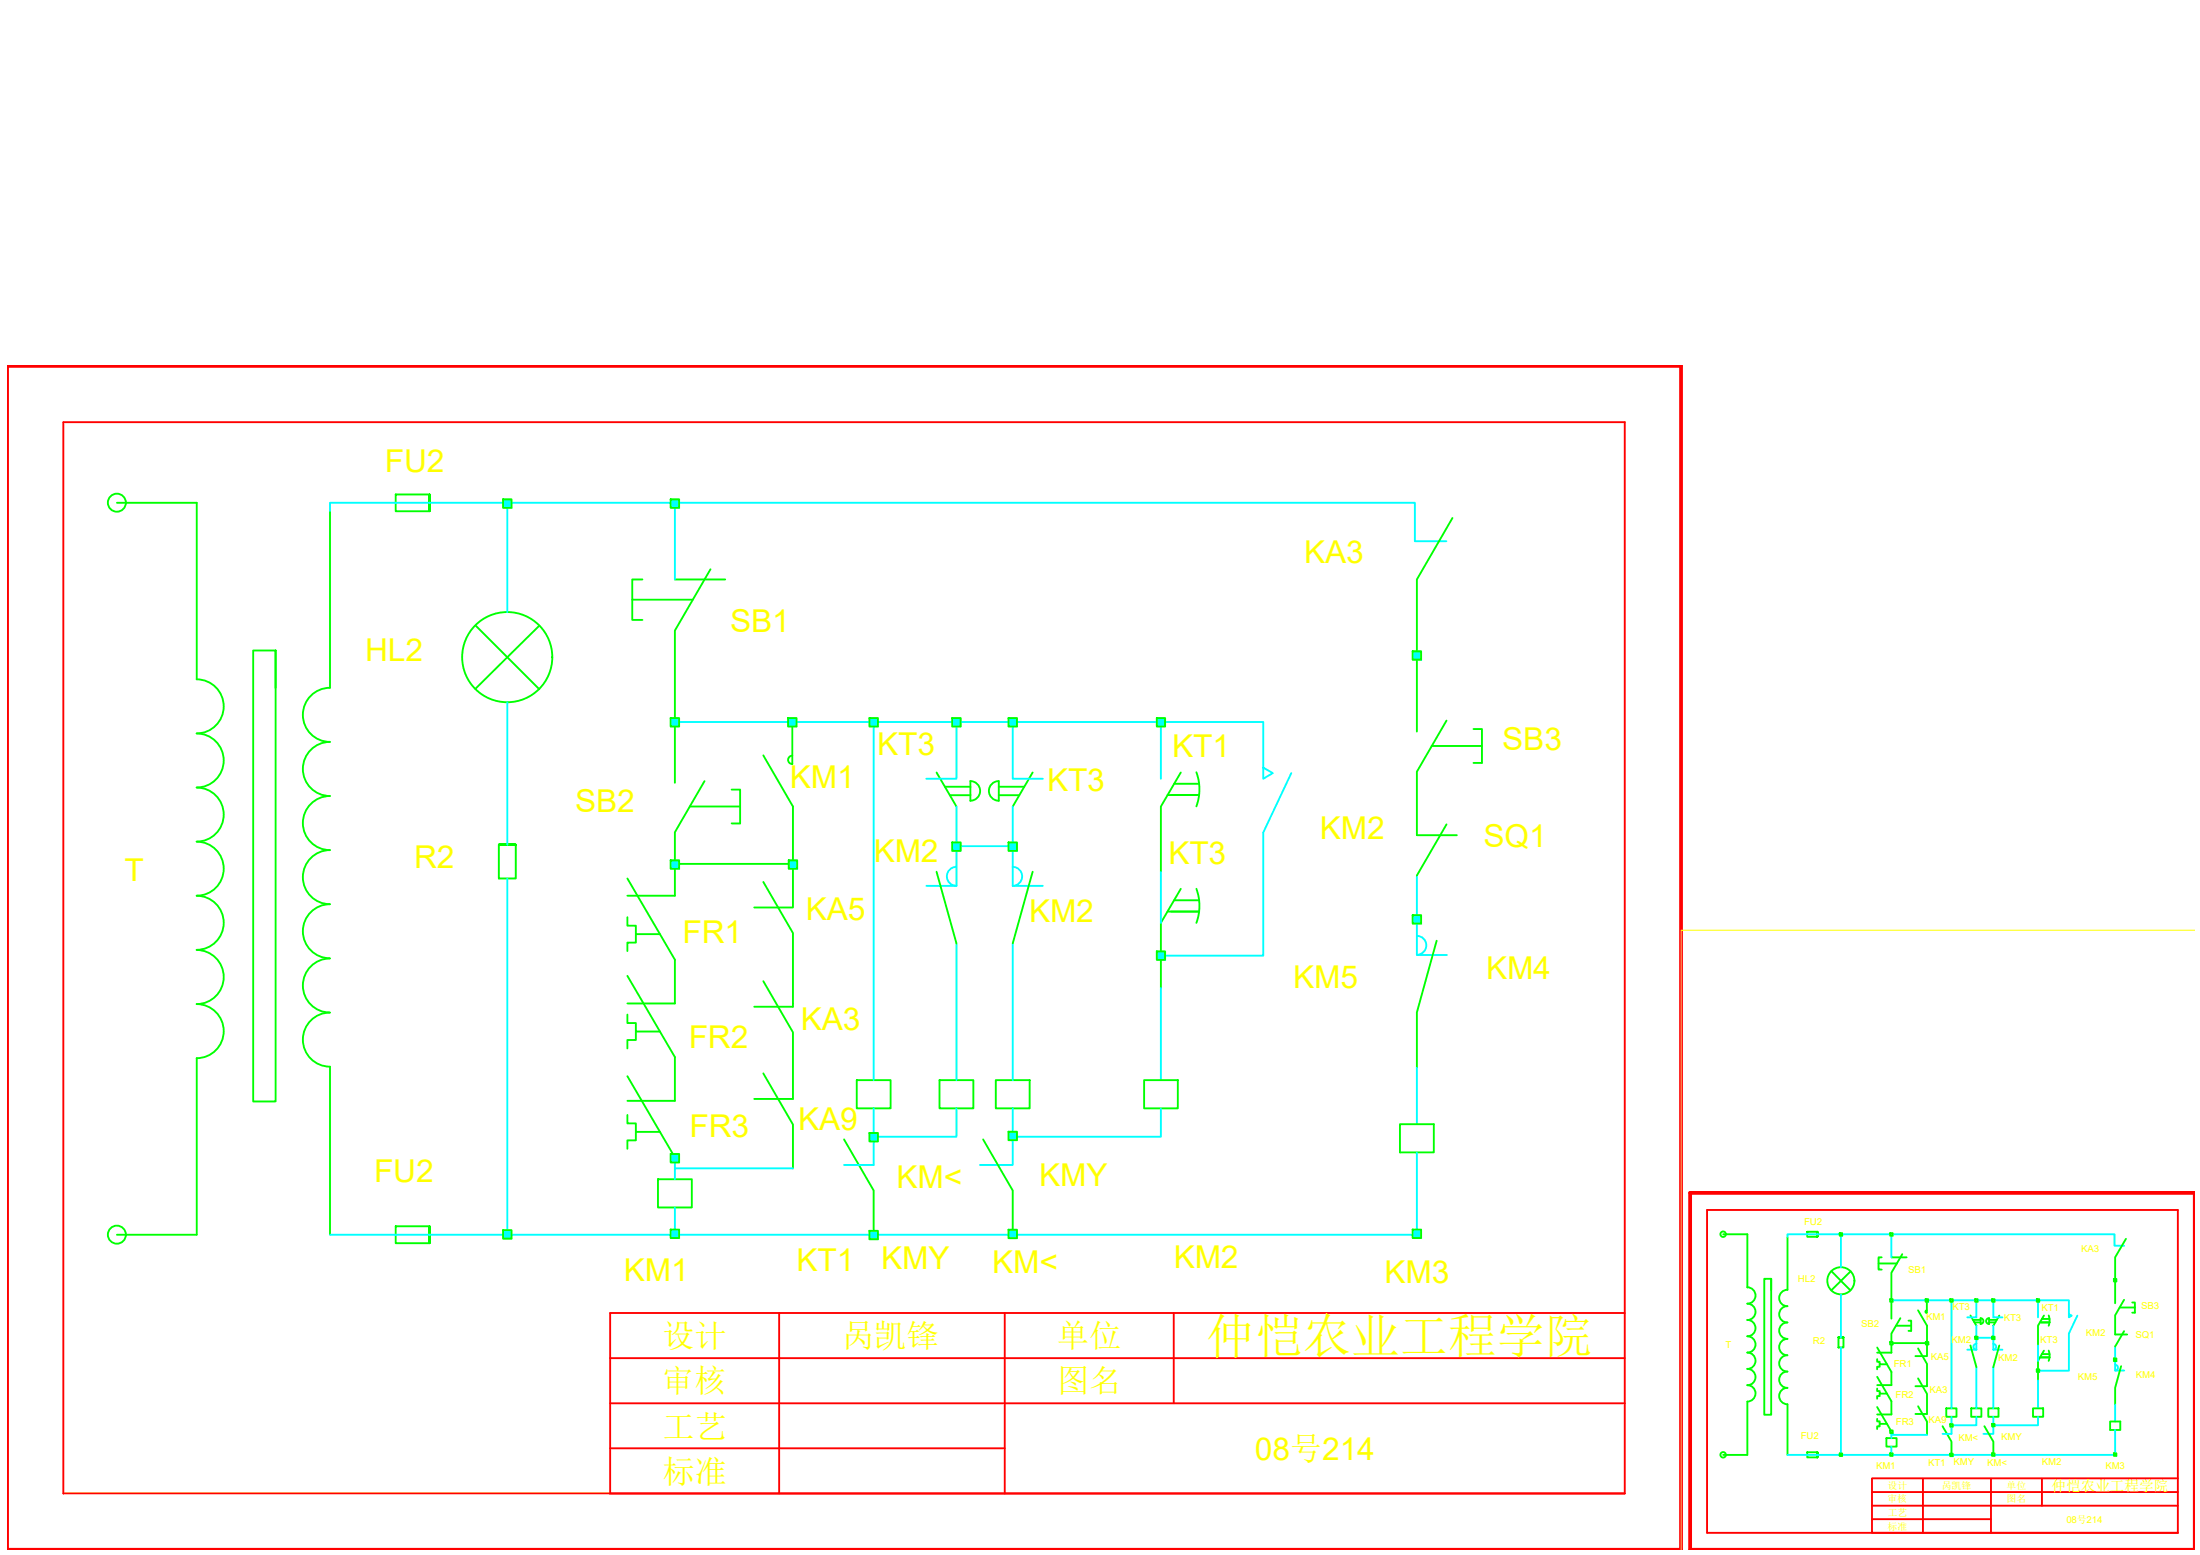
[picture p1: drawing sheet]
<svg xmlns="http://www.w3.org/2000/svg" width="297mm" height="210mm" viewBox="0 0 297 210" stroke-linecap="round" stroke-linejoin="round" font-family="sans-serif">
<path d="M1 49.4h226v159.8h-226zM228.2 161h68.1v48.2h-68.1z" fill="none" stroke="#f00" stroke-width=".51"/>
<g fill="none" stroke="#f00" stroke-width=".25">
<path d="M8.6 57h210.8v144.6h-210.8zM105.2 177.2v24.4M135.7 177.2v24.4M158.5 177.2v12.2M219.4 177.2h-137v24.4h137M230.5 163.3h63.5v43.6h-63.5zM82.4 183.3h137M82.4 189.4h137M82.4 195.5h53.3M259.6 199.6v7.3M268.8 199.6v7.3M275.7 199.6v3.6"/>
<path d="M294 199.6h-41.2v7.3h41.2M252.8 201.4h41.2M252.8 203.2h41.2M252.8 205.1h16"/>
</g>
<g fill="none" stroke="#0f0" stroke-width=".25">
<path d="M15.8 67.9h10.8v23.8a3.7 3.7 0 0 1 3.6 3.7 3.7 3.7 0 0 1-3.6 3.6 3.7 3.7 0 0 1 3.6 3.7 3.7 3.7 0 0 1-3.6 3.6 3.7 3.7 0 0 1 3.6 3.7 3.7 3.7 0 0 1-3.6 3.6 3.7 3.7 0 0 1 3.6 3.7 3.7 3.7 0 0 1-3.6 3.6 3.7 3.7 0 0 1 3.6 3.7 3.7 3.7 0 0 1-3.6 3.6M44.6 69l-.1 23.8a3.7 3.7 0 0 0-3.6 3.7 3.7 3.7 0 0 0 3.6 3.6 3.7 3.7 0 0 0-3.6 3.7 3.7 3.7 0 0 0 3.6 3.6 3.7 3.7 0 0 0-3.6 3.7 3.7 3.7 0 0 0 3.6 3.7 3.7 3.7 0 0 0-3.6 3.6 3.7 3.7 0 0 0 3.6 3.7 3.7 3.7 0 0 0-3.6 3.6 3.7 3.7 0 0 0 3.6 3.7M53.4 66.7h4.6v2.3v-2.3v2.3h-4.6zM67.9 67.4h1.2v1.1h-1.2zM86.7 78.2h-1.3v5.5h1.3M90.6 67.4h1.1v1.1h-1.1zM91.1 78.2h6.8M95.9 76.8l-4.8 8.3v20.6M196.1 69.9l-4.8 8.3v20.5M34.2 87.8h3v60.9h-3zM37.2 87.8v5M64.2 84.4l8.6 8.6"/>
<path d="M72.8 84.4l-8.6 8.6M85.4 80.9h8.1M90.6 96.9h1.1v1.2h-1.1zM106.4 96.9h1.1v1.2h-1.1zM107 97.5v5.7M117.4 96.9h1.1v1.2h-1.1zM128.6 96.9h1.1v1.2h-1.1zM136.2 96.9h1.1v1.2h-1.1zM156.2 96.9h1.1v1.2h-1.1zM190.7 87.9h1.2v1.2h-1.2zM195.3 97.3l-4 6.9v8.5h5.4M198.9 98.4h1.2v4.6h-1.2"/>
<path d="M67.4 114h2.2h-2.2h2.2v4.6h-2.2zM84.7 118.6l6.4 10.9v6h-6.4M90.6 116.1h1.1v1.2h-1.1zM93.1 108.9h6.8M95.1 105.4l-4 6.9v8.6h-6.4M98.8 106.6h1.1v4.6h-1.1M103.1 119l4 6.9v10h-5.3M103.1 102l4 6.9v7.7h-16M106.5 116.1h1.1v1.2h-1.1zM107 102a.56 .56 0 0 0-.6 .6 .56 .56 0 0 0 .6 .5M107.1 116.6v5.9h-5.3M126.4 104.3l2.7 4.6"/>
<path d="M126.4 117.7l2.7 9.6M127.6 106.2h3.4M128.2 107.3h2.8M128.6 113.7h1.1v1.2h-1.1zM131 105.4a1.32 1.32 0 0 1 1.3 1.4 1.32 1.32 0 0 1-1.3 1.3M131 105.4v2.7M134.8 108.1a1.32 1.32 0 0 1-1.3-1.3 1.32 1.32 0 0 1 1.3-1.4l.1 2.7M134.9 106.2h3.4M134.9 107.3h2.7M136.2 113.7h1.1v1.2h-1.1zM139.4 104.3l-2.7 4.6M139.4 117.7l-2.7 9.6"/>
<path d="M157.6 107.3h4.3M158.5 105.8h3.4M159.4 104.3l-2.7 4.6v8.8M159.4 120l-2.7 4.6v8.8M161.5 104.2a6.6 6.6 0 0 1 0 4.7M161.5 120a6.6 6.6 0 0 1 0 4.6M193.3 100.7h6.8M195.3 111.3l-4 6.9M26.6 128.2a3.7 3.7 0 0 1 3.6 3.7 3.7 3.7 0 0 1-3.6 3.6 3.7 3.7 0 0 1 3.6 3.7 3.7 3.7 0 0 1-3.6 3.6v23.9h-10.8M44.5 129.4a3.7 3.7 0 0 0-3.6 3.6 3.7 3.7 0 0 0 3.6 3.7 3.7 3.7 0 0 0-3.6 3.6 3.7 3.7 0 0 0 3.6 3.7l.1 22.7M84.7 123.8v1.2h1.2v1.1h3.2M84.7 137v1.1h1.2v1.1h3.2"/>
<path d="M84.7 131.7l6.4 11v5.9h-6.4M85.9 126.1v1.1h-1.2v1.2M85.9 139.2v1.2h-1.2v1.1M103.1 132.4l4 6.9v9h-5.3M156.2 128.4h1.1v1.2h-1.1zM157.6 123h4.3M158.5 121.5h3.4M190.7 123.5h1.2v1.2h-1.2zM194 127l-2.7 9.7v7.4M84.7 150.5v1.1h1.2v1.2h3.2M84.7 145.3l6.4 10.9M85.9 152.8v1.1h-1.2v1.2"/>
<path d="M88.8 159.2h4.6v3.8h-4.6zM90.6 155.8h1.1v1.1h-1.1zM103.1 144.9l4 6.9v5.9M114 153.8l4 6.9v6M115.7 145.8h4.5v3.8h-4.5zM117.4 152.9h1.1v1.2h-1.1zM126.9 145.8h4.5v3.8h-4.5zM132.7 153.8l4 6.9v6M134.5 145.8h4.5v3.8h-4.5zM136.2 152.8h1.1v1.1h-1.1zM154.5 145.8h4.5v3.8h-4.5zM189 151.8h4.6v3.8h-4.6z"/>
<path d="M53.4 165.5h4.6v2.3v-2.3v2.3h-4.6zM67.9 166.1h1.2v1.1h-1.2zM90.6 166h1.1v1.1h-1.1zM117.4 166.1h1.1v1.2h-1.1zM136.2 166h1.1v1.1h-1.1zM190.7 166h1.2v1.1h-1.2zM232.7 166.6h3.2v7.2M235.9 173.8a1.11 1.11 0 0 1 1.1 1.1 1.11 1.11 0 0 1-1.1 1.1M235.9 176a1.11 1.11 0 0 1 1.1 1.1 1.11 1.11 0 0 1-1.1 1.1M235.9 178.2a1.11 1.11 0 0 1 1.1 1.1 1.11 1.11 0 0 1-1.1 1.1 1.1 1.1 0 0 1 1.1 1.1 1.1 1.1 0 0 1-1.1 1.1 1.1 1.1 0 0 1 1.1 1.1 1.1 1.1 0 0 1-1.1 1.1M238.2 172.6h.9v18.4h-.9zM239.1 172.6v1.5"/>
<path d="M241.3 174.1a1.11 1.11 0 0 0-1.1 1.1 1.11 1.11 0 0 0 1.1 1.1M241.3 176.3a1.11 1.11 0 0 0-1.1 1.1 1.11 1.11 0 0 0 1.1 1.1M241.3 178.5a1.11 1.11 0 0 0-1.1 1.1 1.11 1.11 0 0 0 1.1 1.1 1.11 1.11 0 0 0-1.1 1.1 1.11 1.11 0 0 0 1.1 1.2M241.3 166.9v7.2M244 166.3h1.4v.6v-.6v.6h-1.4zM247.3 171.6l2.6 2.6M248.4 166.5h.3v.3h-.3zM249.9 171.6l-2.7 2.6M253.6 170.5h2.5M254.1 169.7h-.5v1.7h.5M255.2 166.5h.3v.3h-.3zM255.2 175.4h.3v.3h-.3z"/>
<path d="M255.4 169.7h2M256 179h2M256.6 177.9l-1.2 2.1v2.6h-2M256.8 169.3l-1.4 2.5v6.2M257.7 178.3h.3v1.3h-.3M259 176.9l1.2 2.1v2.3h-4.8M260 175.4h.3v.3h-.3zM260.2 175.5l-.1 1.7-.1-.1 .1-.2M263.3 175.4h.4v.3h-.4zM266 177.6l.8 1.4M266.4 178.2h1M266.6 178.5h.8"/>
<path d="M266.7 175.4h.3v.3h-.3zM267.4 177.9a.39 .39 0 0 1 .4 .4 .39 .39 0 0 1-.4 .4M267.4 177.9v.8M268.2 178.1l.4-.2v.8a.39 .39 0 0 1-.4-.6zM268.6 178.2h1M268.6 178.5h.8M269 175.4h.3v.3h-.3zM269.9 177.6l-.8 1.4M275 175.4h.3v.3h-.3zM275.4 178.5h1.3M275.7 178h1M276 177.6l-.8 1.4v2.6"/>
<path d="M276.6 177.6a2 2 0 0 1 0 1.4M285.4 172.6h.4v.4h-.4zM286.2 176.5h2M286.8 175.5l-1.2 2.1v2.5h1.6M286.8 179.7l-1.2 2.1M287 167.2l-1.4 2.5v6.2M287.9 175.8h.3v1.4h-.3M235.9 184.8a1.11 1.11 0 0 1 1.1 1.1 1.11 1.11 0 0 1-1.1 1.1M235.9 187a1.11 1.11 0 0 1 1.1 1.1 1.11 1.11 0 0 1-1.1 1.1v7.2h-3.2M241.3 182.9a1.11 1.11 0 0 0-1.1 1.1 1.11 1.11 0 0 0 1.1 1.2 1.1 1.1 0 0 0-1.1 1.1 1.1 1.1 0 0 0 1.1 1.1 1.1 1.1 0 0 0-1.1 1.1 1.1 1.1 0 0 0 1.1 1.1v6.8M244 196h1.4v.7v-.7v.7h-1.4zM248.2 180.5h.7h-.7h.7v1.4h-.7z"/>
<path d="M248.4 196.2h.3v.3h-.3zM253.4 183.5v.3h.4v.4h1M253.4 187.4v.4h.4v.3h1M253.4 191.5v.4h.4v.3h1M253.4 181.9l2 3.3v1.8h-2M253.4 185.9l2 3.3v1.7h-2M253.4 189.9l2 3.3M253.8 184.2v.3h-.4v.3M253.8 188.1v.4h-.4v.3M253.8 192.2v.3h-.4v.4M254.7 194.1h1.4v1.2h-1.4zM255.2 196.2h.3v.3h-.3z"/>
<path d="M255.2 181.2h.3v.3h-.3zM255.2 193.1h.3v.3h-.3zM259 182l1.2 2.1v3h-1.6M259 186.1l1.2 2.1v2.7h-1.6M259 189.8l1.2 2.1v1.8M260 181.2h.4v.3h-.4zM260.2 181.3v1.8h-1.6M262.3 192.5l1.2 2.1v1.8M262.8 190.1h1.4v1.1h-1.4zM263.3 196.2h.4v.4h-.4zM263.3 192.2h.4v.4h-.4zM266 181.6l.8 2.9"/>
<path d="M266.1 190.1h1.4v1.1h-1.4zM266.7 180.4h.3v.4h-.3zM267.9 192.5l1.2 2.1v1.8M268.5 190.1h1.3v1.1h-1.3zM269 196.2h.3v.3h-.3zM269 180.4h.3v.4h-.3zM269 192.2h.3v.3h-.3zM269.9 181.6l-.8 2.9M274.5 190.1h1.4v1.1h-1.4zM275 184.9h.3v.3h-.3zM275.4 183.2h1.3M275.7 182.8h1"/>
<path d="M276 182.3l-.8 1.4v2.7M276.6 182.3a2 2 0 0 1 0 1.4M284.9 191.9h1.4v1.1h-1.4zM285.4 196.2h.4v.3h-.4zM285.4 183.4h.4v.3h-.4zM286.4 184.4l-.8 2.9v2.3"/>
<circle cx="15.8" cy="67.9" r="1.22"/>
<circle cx="68.5" cy="88.7" r="6.1"/>
<circle cx="15.8" cy="166.7" r="1.22"/>
<circle cx="232.7" cy="166.6" r=".37"/>
<circle cx="248.5" cy="172.9" r="1.83"/>
<circle cx="232.7" cy="196.4" r=".37"/>
</g>
<g fill="none" stroke="#0ff" stroke-width=".25">
<path d="M44.6 69v-1.1h46.5v10.3M68.5 67.9v14.7M91.1 67.9h99.9v5.2h4.3M68.5 94.8v19.2M91.1 97.5h26.9v48.3M118 97.5h11.1v7.6h-4M129.1 97.5h27.6v7.6M136.7 97.5v7.6h4.1M156.7 97.5h13.9v7.6l1.3-.7-1.3-.8M68.5 118.6v48.1h-23.9M129.1 117a1.28 1.28 0 0 0-1.3 1.3 1.28 1.28 0 0 0 1.3 1.3M129.1 108.9v10.7h-4"/>
<path d="M129.1 114.2h7.6M136.7 117a1.28 1.28 0 0 1 1.3 1.3 1.28 1.28 0 0 1-1.3 1.3M136.7 119.6h4.1M136.7 108.9v10.7M156.7 117.7v6.9M174.3 104.4l-3.7 8v16.6h-13.9M191.3 118.2v10.7h4M129.1 127.3v18.5M136.7 127.3v18.5M156.7 133.4v12.4M191.3 126.3a1.28 1.28 0 0 1 1.3 1.3 1.28 1.28 0 0 1-1.3 1.3M91.1 156.2v3"/>
<path d="M91.1 157.7h16M118 149.6v7.7h-4M129.1 149.6v3.8h-11.1M136.7 149.6v7.7h-4.4M156.7 149.6v3.8h-20M191.3 155.6v11.1h-100.2M191.3 144.1v7.7M91.1 163v3.7h-22.6M241.3 166.9v-.3h14.1v3.1M248.6 166.6v4.5M248.6 174.7v5.8M255.4 175.5h8.1v14.6"/>
<path d="M255.4 166.6h30.1v1.6h1.3M263.5 175.5h3.3v2.3h-1.2M266.8 175.5h8.4v2.3M266.8 179v3.2h-1.2M269.1 175.5v2.3h1.3M269.1 179v3.2M275.2 175.5h4.1v2.3l.4-.2-.4-.2M280.5 177.6l-1.2 2.4v5h-4.1M248.6 181.9v14.5h-7.3M255.4 195.3v1.1h-6.8M255.4 193.2v.9M255.4 193.7h4.8"/>
<path d="M263.5 191.2v2.4h-1.2M266.8 181.4a.39 .39 0 0 0-.4 .4 .39 .39 0 0 0 .4 .4M266.8 191.2v1.2h-3.3M266.8 184.5v5.6M266.8 180.6h2.3M269.1 181.4a.39 .39 0 0 1 .4 .4 .39 .39 0 0 1-.4 .4M269.1 191.2v2.4h-1.3M269.1 182.2h1.3M269.1 184.5v5.6M275.2 191.2v1.2h-6.1M275.2 181.6v2.1M275.2 186.4v3.7"/>
<path d="M285.6 184.2a.39 .39 0 0 1 .4 .4 .39 .39 0 0 1-.4 .4M285.6 181.8v3.2h1.2M285.6 193v3.4h-30.2M285.6 189.6v2.3"/>
</g>
<g fill="#0ff" stroke="#0ff" stroke-width=".14">
<path d="M190.7 87.9l1.2 1.2v-1.2zM190.7 87.9l1.2 1.2h-1.2z"/>
<path d="M67.9 166.1l1.2 1.1v-1.1zM67.9 166.1l1.2 1.1h-1.2z"/>
<path d="M90.6 166l1.1 1.1v-1.1zM90.6 166l1.1 1.1h-1.1z"/>
<path d="M117.4 166.1l1.1 1.2v-1.2zM117.4 166.1l1.1 1.2h-1.1z"/>
<path d="M136.2 166l1.1 1.1v-1.1zM136.2 166l1.1 1.1h-1.1z"/>
<path d="M190.7 166l1.2 1.1v-1.1zM190.7 166l1.2 1.1h-1.2z"/>
<path d="M90.6 67.4l1.1 1.1v-1.1zM90.6 67.4l1.1 1.1h-1.1z"/>
<path d="M106.4 96.9l1.1 1.2v-1.2zM106.4 96.9l1.1 1.2h-1.1z"/>
<path d="M117.4 96.9l1.1 1.2v-1.2zM117.4 96.9l1.1 1.2h-1.1z"/>
<path d="M128.6 96.9l1.1 1.2v-1.2zM128.6 96.9l1.1 1.2h-1.1z"/>
<path d="M136.2 96.9l1.1 1.2v-1.2zM136.2 96.9l1.1 1.2h-1.1z"/>
<path d="M156.2 96.9l1.1 1.2v-1.2zM156.2 96.9l1.1 1.2h-1.1z"/>
<path d="M136.2 113.7l1.1 1.2v-1.2zM136.2 113.7l1.1 1.2h-1.1z"/>
<path d="M128.6 113.7l1.1 1.2v-1.2zM128.6 113.7l1.1 1.2h-1.1z"/>
<path d="M90.6 116.1l1.1 1.2v-1.2zM90.6 116.1l1.1 1.2h-1.1z"/>
<path d="M106.5 116.1l1.1 1.2v-1.2zM106.5 116.1l1.1 1.2h-1.1z"/>
<path d="M90.6 155.8l1.1 1.1v-1.1zM90.6 155.8l1.1 1.1h-1.1z"/>
<path d="M117.4 152.9l1.1 1.2v-1.2zM117.4 152.9l1.1 1.2h-1.1z"/>
<path d="M136.2 152.8l1.1 1.1v-1.1zM136.2 152.8l1.1 1.1h-1.1z"/>
<path d="M190.7 123.5l1.2 1.2v-1.2zM190.7 123.5l1.2 1.2h-1.2z"/>
<path d="M90.6 96.9l1.1 1.2v-1.2zM90.6 96.9l1.1 1.2h-1.1z"/>
<path d="M156.2 128.4l1.1 1.2v-1.2zM156.2 128.4l1.1 1.2h-1.1z"/>
<path d="M67.9 67.4l1.2 1.1v-1.1zM67.9 67.4l1.2 1.1h-1.2z"/>
<path d="M285.4 172.6l.4 .4v-.4zM285.4 172.6l.4 .4h-.4z"/>
<path d="M248.4 196.2l.3 .3v-.3zM248.4 196.2l.3 .3h-.3z"/>
<path d="M255.2 196.2l.3 .3v-.3zM255.2 196.2l.3 .3h-.3z"/>
<path d="M263.3 196.2l.4 .4v-.4zM263.3 196.2l.4 .4h-.4z"/>
<path d="M269 196.2l.3 .3v-.3zM269 196.2l.3 .3h-.3z"/>
<path d="M285.4 196.2l.4 .3v-.3zM285.4 196.2l.4 .3h-.4z"/>
<path d="M255.2 166.5l.3 .3v-.3zM255.2 166.5l.3 .3h-.3z"/>
<path d="M260 175.4l.3 .3v-.3zM260 175.4l.3 .3h-.3z"/>
<path d="M263.3 175.4l.4 .3v-.3zM263.3 175.4l.4 .3h-.4z"/>
<path d="M266.7 175.4l.3 .3v-.3zM266.7 175.4l.3 .3h-.3z"/>
<path d="M269 175.4l.3 .3v-.3zM269 175.4l.3 .3h-.3z"/>
<path d="M275 175.4l.3 .3v-.3zM275 175.4l.3 .3h-.3z"/>
<path d="M269 180.4l.3 .4v-.4zM269 180.4l.3 .4h-.3z"/>
<path d="M266.7 180.4l.3 .4v-.4zM266.7 180.4l.3 .4h-.3z"/>
<path d="M255.2 181.2l.3 .3v-.3zM255.2 181.2l.3 .3h-.3z"/>
<path d="M260 181.2l.4 .3v-.3zM260 181.2l.4 .3h-.4z"/>
<path d="M255.2 193.1l.3 .3v-.3zM255.2 193.1l.3 .3h-.3z"/>
<path d="M263.3 192.2l.4 .4v-.4zM263.3 192.2l.4 .4h-.4z"/>
<path d="M269 192.2l.3 .3v-.3zM269 192.2l.3 .3h-.3z"/>
<path d="M285.4 183.4l.4 .3v-.3zM285.4 183.4l.4 .3h-.4z"/>
<path d="M255.2 175.4l.3 .3v-.3zM255.2 175.4l.3 .3h-.3z"/>
<path d="M275 184.9l.3 .3v-.3zM275 184.9l.3 .3h-.3z"/>
<path d="M248.4 166.5l.3 .3v-.3zM248.4 166.5l.3 .3h-.3z"/>
</g>
<path d="M296.3 125.6h-69.3v83.6" fill="none" stroke="#ff0" stroke-width=".14"/>
<text font-size="6.5" fill="#ff0" x="162.9" y="182.6">仲恺农业工程学院</text>
<g font-size="4.4" fill="#ff0">
<text x="89.4" y="181.8">设计</text>
<text x="113.7" y="181.8">呙凯锋</text>
<text x="142.7" y="181.9">单位</text>
<text x="89.4" y="188">审核</text>
<text x="142.7" y="187.9">图名</text>
<text x="89.5" y="194.1">工艺</text>
<text x="89.5" y="200.1">标准</text>
</g>
<g font-size="4.3" fill="#ff0">
<text x="52" y="63.8">FU2</text>
<text x="176.1" y="76">KA3</text>
<text x="49.3" y="89.2">HL2</text>
<text x="98.6" y="85.4">SB1</text>
<text x="118.4" y="101.9">KT3</text>
<text x="202.8" y="101.3">SB3</text>
<text x="106.6" y="106.4">KM1</text>
<text x="141.4" y="106.8">KT3</text>
<text x="158.3" y="102.1">KT1</text>
<text x="77.7" y="109.6">SB2</text>
<text x="178.2" y="113.3">KM2</text>
<text x="16.8" y="119">T</text>
<text x="55.9" y="117.2">R2</text>
<text x="118" y="116.4">KM2</text>
<text x="157.8" y="116.6">KT3</text>
<text x="200.3" y="114.4">SQ1</text>
<text x="108.8" y="124.2">KA5</text>
<text x="138.9" y="124.5">KM2</text>
<text x="92.2" y="127.3">FR1</text>
<text x="174.6" y="133.3">KM5</text>
<text x="200.6" y="132.1">KM4</text>
<text x="93" y="141.4">FR2</text>
<text x="108.1" y="139">KA3</text>
<text x="93.1" y="153.5">FR3</text>
<text x="107.8" y="152.6">KA9</text>
<text x="50.5" y="159.6">FU2</text>
<text x="121.1" y="160.4">KM&lt;</text>
<text x="140.3" y="160.1">KMY</text>
<text x="84.2" y="172.9">KM1</text>
<text x="107.5" y="171.5">KT1</text>
<text x="119" y="171.4">KMY</text>
<text x="134" y="171.8">KM&lt;</text>
<text x="158.5" y="171.1">KM2</text>
<text x="186.9" y="173.2">KM3</text>
<text x="169.4" y="197">08号214</text>
</g>
<text font-size="2" fill="#ff0" x="277" y="201.2">仲恺农业工程学院</text>
<g font-size="1.3" fill="#ff0">
<text x="243.6" y="165.4">FU2</text>
<text x="242.8" y="173">HL2</text>
<text x="257.6" y="171.9">SB1</text>
<text x="281" y="169">KA3</text>
<text x="251.3" y="179.2">SB2</text>
<text x="260.1" y="178.2">KM1</text>
<text x="263.6" y="176.9">KT3</text>
<text x="270.5" y="178.3">KT3</text>
<text x="275.6" y="176.9">KT1</text>
<text x="289.1" y="176.7">SB3</text>
<text x="233" y="182">T</text>
<text x="244.8" y="181.5">R2</text>
<text x="255.7" y="184.5">FR1</text>
<text x="260.7" y="183.6">KA5</text>
<text x="263.5" y="181.2">KM2</text>
<text x="269.8" y="183.7">KM2</text>
<text x="275.5" y="181.3">KT3</text>
<text x="281.6" y="180.3">KM2</text>
<text x="288.3" y="180.6">SQ1</text>
<text x="288.4" y="186">KM4</text>
<text x="255.9" y="188.8">FR2</text>
<text x="260.5" y="188.1">KA3</text>
<text x="280.5" y="186.3">KM5</text>
<text x="243.1" y="194.3">FU2</text>
<text x="256" y="192.4">FR3</text>
<text x="260.3" y="197.9">KT1</text>
<text x="260.4" y="192.1">KA9</text>
<text x="263.8" y="197.8">KMY</text>
<text x="264.4" y="194.5">KM&lt;</text>
<text x="268.3" y="197.9">KM&lt;</text>
<text x="270.2" y="194.4">KMY</text>
<text x="275.7" y="197.7">KM2</text>
<text x="253.3" y="198.3">KM1</text>
<text x="254.8" y="202.8">审核</text>
<text x="254.9" y="200.9">设计</text>
<text x="262.2" y="201">呙凯锋</text>
<text x="270.9" y="201">单位</text>
<text x="270.9" y="202.8">图名</text>
<text x="284.3" y="198.3">KM3</text>
<text x="254.9" y="206.5">标准</text>
<text x="254.9" y="204.7">工艺</text>
<text x="279" y="205.5">08号214</text>
</g>
</svg>
